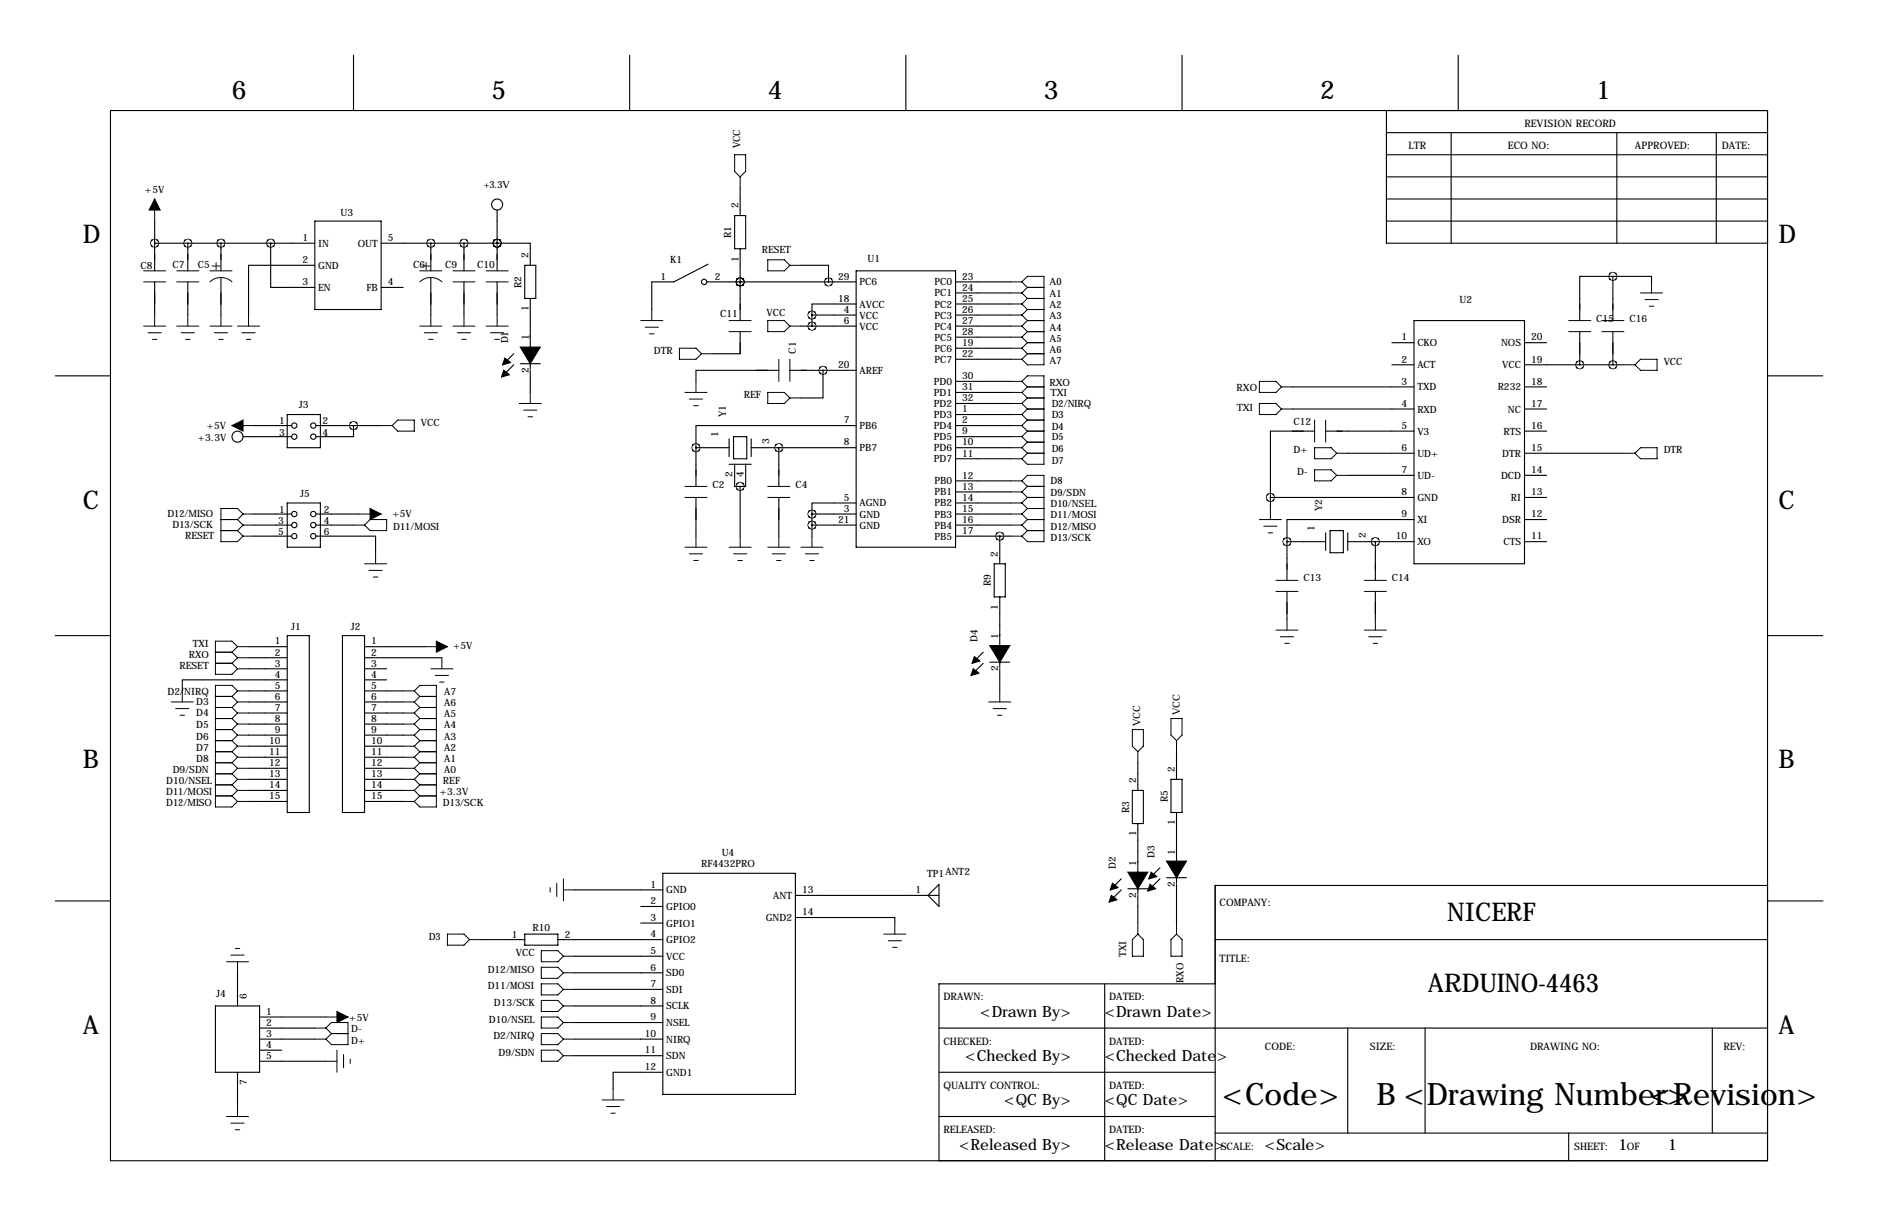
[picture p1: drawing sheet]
<svg xmlns="http://www.w3.org/2000/svg" width="432mm" height="279mm" viewBox="0 0 432 279" stroke-linecap="round" stroke-linejoin="round" font-family="sans-serif">
<g fill="none" stroke="#000" stroke-width=".25">
<path d="M81.3 12.7v12.7M144.8 12.7v12.7M208.3 12.7v12.7M271.8 12.7v12.7M335.3 12.7v12.7M25.4 25.4h381v241.3h-381zM318.8 30.5h87.6M318.8 35.6h87.6M318.8 25.4v30.5h87.6M333.7 30.5v25.4M371.8 30.5v25.4M394.6 30.5v25.4"/>
<path d="M35.6 55.9h36.8M35.6 50.8v11.4M43.2 55.9v6.3M50.8 55.9v6.3M62.2 55.9v10.1h10.2M72.4 50.8h15.2v20.3h-15.2zM87.6 55.9h26.7M99.1 55.9v6.3M106.7 55.9v6.3M114.3 55.9h7.6v5.1M114.3 55.9h.1M114.3 48.3v13.9"/>
<path d="M168.9 49.5h2.5v7.7h-2.5zM170.2 43.2v6.3M170.2 57.2v16.5M318.8 45.7h87.6M318.8 50.8h87.6M318.8 40.6h87.6M35.6 64.8v7.6M43.2 64.8v7.6M50.8 63.8v8.6M72.4 61h-15.3v11.4M87.6 66h5.1M99.1 63.8v8.6"/>
<path d="M106.7 64.8v7.6M114.3 64.8v7.6M120.6 61h2.6v7.6h-2.6zM121.9 68.6v16.2M162.6 64.8h34.2M162.8 60.7l-7.9 4.1h-5v6.3M170.2 64.8h.1M170.2 76.2v5.1h-6.4M184.1 61h6.4v3.8M184.1 74.9h12.7M186.7 72.4h10.1M186.7 72.4v2.5"/>
<path d="M196.8 69.8h-10.1v2.6M196.8 62.2h22.9v63.5h-22.9zM219.7 64.8h12.7M219.7 69.8h12.7M219.7 72.4h12.7M219.7 74.9h12.7M219.7 67.3h12.7M219.7 77.5h12.7M320 78.7h5.1M325.1 73.7h25.4v55.8h-25.4zM350.5 78.7h5.1M363.2 76.2v7.6"/>
<path d="M370.8 63.5h-7.6v10.2M370.8 63.5h8.9v1.3M370.8 63.5v10.2M370.8 76.2v7.6M12.7 86.4h12.7M58.4 97.8h8.7M66 95.2h7.7v7.7h-7.7zM72.6 97.8h15M81.3 97.8v2.5h-8.7M118.1 81.3l-2.5 2.5M118.1 83.8l-2.5 2.6M119.6 83.6h4.6"/>
<path d="M121.9 85.1v5.1M179.1 85.1h-19.1v2.5M181.6 85.1h15.2M189.2 85.1v6.3h-5.1M196.8 97.8h-36.8v5.1M219.7 97.8h12.7M219.7 80h12.7M219.7 82.5h12.7M219.7 87.6h12.7M219.7 90.2h12.7M219.7 92.7h12.7M219.7 95.2h12.7"/>
<path d="M297.2 88.9h27.9M297.2 94h27.9M302.3 99.1h-10.2v15.2M304.8 99.1h20.3M320 83.8h5.1M350.5 83.8h22.9M350.5 88.9h5.1M350.5 94h5.1M350.5 99.1h5.1M406.4 86.4h12.7M55.9 100.3h11.2M58.4 118.1h8.7"/>
<path d="M66 115.6h7.7v10.1h-7.7zM72.6 118.1h9.9M160 102.9h7.6M160 102.9v8.9M160 114.3v8.9M167.6 100.8v4.1M167.6 106.7h5.1M168.7 100.3h3v5.1h-3zM168.9 106.7v5.1h2.5v-5.1M170.2 111.8v11.4M172.7 102.9h24.1M172.7 100.8v4.1"/>
<path d="M179.1 102.9v8.9M179.1 114.3v8.9M186.7 118.1h10.1M186.7 118.1v5.1M196.8 115.6h-10.1v2.5M219.7 102.9h12.7M219.7 115.6h12.7M219.7 118.1h12.7M219.7 100.3h12.7M219.7 105.4h12.7M219.7 110.5h12.7M219.7 113h12.7"/>
<path d="M292.1 114.3h33M292.1 114.3v2.5M309.9 104.1h15.2M309.9 109.2h15.2M325.1 119.4h-29.2v5.1M350.5 104.1h22.9M350.5 109.2h5.1M350.5 114.3h5.1M350.5 119.4h5.1M58.4 120.7h8.7M58.4 123.2h8.7M72.6 123.2h13.8v3.8"/>
<path d="M72.6 120.7h8.7M186.7 120.7h10.1M219.7 120.7h12.7M219.7 123.2h12.7M228.6 129.5h2.5v7.7h-2.5zM229.9 123.2v6.3M229.9 137.2v16.2M295.9 124.5h8.9M295.9 124.5v8.8M295.9 135.9v6.3M304.8 122.4v4.1M305.8 121.9h3.1v5.1h-3.1z"/>
<path d="M309.9 124.5h6.3M309.9 122.4v4.1M316.2 124.5v8.8M316.2 124.5h8.9M316.2 135.9v6.3M350.5 124.5h5.1M12.7 146h12.7M57.1 148.6h8.9M57.1 151.1h8.9M57.1 153.7h8.9M57.1 158.8h8.9M66 156.2h-24.1v2.6"/>
<path d="M66 146h5.1v40.7h-5.1zM78.7 146h5.1v40.7h-5.1zM83.8 148.6h14M83.8 151.1h17.8M83.8 153.7h5.1M83.8 156.2h5.1M83.8 158.8h8.9M226.1 149.9l-2.6 2.5M226.1 152.4l-2.6 2.5M227.6 152.1h4.6M229.9 153.7v5.1M406.4 146h12.7"/>
<path d="M57.1 179.1h8.9M57.1 161.3h8.9M57.1 163.8h8.9M57.1 166.4h8.9M57.1 168.9h8.9M57.1 171.4h8.9M57.1 174h8.9M57.1 176.5h8.9M83.8 179.1h8.9M83.8 161.3h8.9M83.8 163.8h8.9M83.8 166.4h8.9"/>
<path d="M83.8 168.9h8.9M83.8 171.4h8.9M83.8 174h8.9M83.8 176.5h8.9M261.6 175.3v6.3M269.2 179.1h2.6v7.6h-2.6zM270.5 172.7v6.4M57.1 181.6h8.9M57.1 184.1h8.9M83.8 181.6h8.9M83.8 184.1h8.9M260.3 181.6h2.6v7.6h-2.6z"/>
<path d="M261.6 189.2v16.3M266.7 199.4l-2.5 2.5M270.5 186.7v16.2M12.7 207h12.7M110.5 215.9h10.1M120.6 214.6h7.7v2.6h-7.7zM128.3 215.9h24.1M132.1 204.5h20.3M132.1 219.7h20.3M147.3 208.3h5.1M147.3 212.1h5.1M152.4 200.7h30.5v50.8h-30.5z"/>
<path d="M182.9 210.8h22.8v1.3M182.9 205.7h33M213.4 205.7l2.5-2.5v5.1zM257.8 201.9l-2.5 2.6M257.8 204.5l-2.5 2.5M259.3 204.2h4.6M261.6 205.7v6.4M266.7 201.9l-2.5 2.6M268.2 201.7h4.6M270.5 203.2v8.9M279.4 215.9h127M406.4 203.5h-127v63.2"/>
<path d="M406.5 207h12.7M49.5 231.1h10.2v15.3h-10.2zM54.6 223.5v7.6M59.7 236.2h12.7M59.7 233.7h15.2M59.7 238.8h12.7M132.1 231.1h20.3M132.1 238.8h20.3M132.1 223.5h20.3M132.1 227.3h20.3M132.1 234.9h20.3M215.9 236.2h190.5"/>
<path d="M254 226.1v40.6M279.4 226.1h-63.5v40.6M309.9 236.2v24.1M327.7 236.2v24.1M393.7 236.2v24.1M54.6 246.4v7.6M59.7 241.3h5.1M59.7 243.8h15.2M132.1 242.6h20.3M152.4 246.4h-11.4v3.8M215.9 246.4h63.5M215.9 256.5h63.5"/>
<path d="M279.4 260.3h127M360.7 260.3v6.4"/>
<circle cx="114.3" cy="47" r="1.27"/>
<circle cx="161.9" cy="64.8" r=".61"/>
<circle cx="67.7" cy="97.8" r=".61"/>
<circle cx="72" cy="97.8" r=".61"/>
<circle cx="54.6" cy="100.3" r="1.27"/>
<circle cx="67.7" cy="118.1" r=".61"/>
<circle cx="67.7" cy="100.3" r=".61"/>
<circle cx="72" cy="118.1" r=".61"/>
<circle cx="72" cy="100.3" r=".61"/>
<circle cx="67.7" cy="123.2" r=".61"/>
<circle cx="67.7" cy="120.6" r=".61"/>
<circle cx="72" cy="123.2" r=".61"/>
<circle cx="72" cy="120.6" r=".61"/>
</g>
<g fill="none" stroke="#000" stroke-width=".23">
<path d="M168.9 35.6h2.5v3.8l-1.2 1.2-1.3-1.2zM35.6 45.7v5.1M170.2 40.6v2.6M176.5 59.7h3.8l1.3 1.3-1.3 1.2h-3.8zM33 62.2h5.1M33 64.8h5.1M33 74.9h5.1M34 76.5h3.1M35.1 78h1M35.6 72.4v2.5M40.6 62.2h5.1M40.6 64.8h5.1"/>
<path d="M40.6 74.9h5.1M41.7 76.5h3M42.7 78h1M43.2 72.4v2.5M48.3 62.2h5M48.3 74.9h5M48.3 64.8a3.7 3.7 0 0 1 5 0M49.3 76.5h3M50.3 78h1M50.8 72.4v2.5M54.6 74.9h5.1M55.6 76.5h3.1"/>
<path d="M56.6 78h1.1M57.1 72.4v2.5M96.5 62.2h5.1M96.5 74.9h5.1M96.5 64.8a3.7 3.7 0 0 1 5.1 0M97.5 76.5h3.1M98.6 78h1M99.1 72.4v2.5M104.1 62.2h5.1M104.1 64.8h5.1M104.1 74.9h5.1M105.2 76.5h3"/>
<path d="M106.2 78h1M106.7 72.4v2.5M111.8 62.2h5M111.8 64.8h5M111.8 74.9h5M112.8 76.5h3M113.8 78h1M114.3 72.4v2.5M147.3 73.7h5.1M148.3 75.2h3.1M149.4 76.7h1M149.9 71.1v2.6"/>
<path d="M167.6 73.7h5.1M167.6 76.2h5.1M176.5 73.7h3.8l1.3 1.2-1.3 1.3h-3.8zM181.6 74.9h2.5M181.6 61h2.5M232.4 64.8h2.5M232.4 74.9h2.5M232.4 67.3h2.5M232.4 69.8h2.5M232.4 72.4h2.5M232.4 77.5h2.5M234.9 64.8l1.3 1.2"/>
<path d="M234.9 64.8l1.3-1.3h3.8v20.3h-3.8l-1.3-1.3M234.9 67.3l1.3 1.3M234.9 69.8l1.3 1.3M234.9 72.4l1.3 1.3M234.9 74.9l1.3 1.3M234.9 77.5l1.3 1.2M236.2 73.7h3.8M236.2 76.2h3.8M236.2 66h3.8M236.2 68.6h3.8M236.2 66l-1.3 1.3M236.2 71.1h3.8"/>
<path d="M236.2 68.6l-1.3 1.2M236.2 71.1l-1.3 1.3M236.2 73.7l-1.3 1.2M236.2 78.7h3.8M236.2 76.2l-1.3 1.3M236.2 78.7l-1.3 1.3M360.7 73.7h5.1M360.7 76.2h5.1M368.3 73.7h5.1M368.3 76.2h5.1M377.2 67.3h5.1M378.2 68.8h3.1"/>
<path d="M379.2 70.4h1M379.7 64.8v2.5M53.3 97.8h5.1M87.6 97.8h2.6M91.4 96.5h3.8v2.6h-3.8l-1.2-1.3zM119.4 92.7h5.1M120.4 94.2h3M121.4 95.8h1M121.9 90.2v2.5M156.2 80h3.8l1.3 1.3-1.3 1.2h-3.8zM157.5 90.2h5.1M158.5 91.7h3"/>
<path d="M159.5 93.2h1M160 87.6v2.6M161.3 81.3h2.5M176.5 90.2h3.8l1.3 1.2-1.3 1.3h-3.8zM179.1 82.5v5.1M181.6 82.5v5.1M181.6 91.4h2.5M232.4 97.8h2.5M232.4 92.7h2.5M232.4 80h2.5M232.4 82.5h2.5M232.4 95.2h2.5"/>
<path d="M232.4 87.6h2.5M232.4 90.2h2.5M234.9 87.6l1.3-1.2h3.8v20.3h-3.8l-1.3-1.3M234.9 80l1.3 1.3M234.9 92.7l1.3 1.3M234.9 95.2l1.3 1.3M234.9 97.8l1.3 1.3M234.9 87.6l1.3 1.3M234.9 90.2l1.3 1.2M236.2 99.1h3.8M236.2 96.5h3.8M236.2 81.3h3.8"/>
<path d="M236.2 81.3l-1.3 1.2M236.2 94h3.8M236.2 91.4h3.8M236.2 91.4l-1.3 1.3M236.2 94l-1.3 1.2M236.2 96.5l-1.3 1.3M236.2 99.1l-1.3 1.2M236.2 88.9h3.8M236.2 88.9l-1.3 1.3M289.6 92.7h3.8l1.2 1.3-1.2 1.2h-3.8zM289.6 87.6h3.8l1.2 1.3-1.2 1.3h-3.8zM294.6 94h2.6"/>
<path d="M294.6 88.9h2.6M302.3 96.5v5.1M304.8 96.5v5.1M373.4 83.8h2.5M375.9 83.8l1.3-1.3h3.8v2.6h-3.8zM50.8 119.4h3.8M54.6 119.4l1.3 1.3M55.9 118.1l-1.3-1.3h-3.8v7.7h3.8l1.3-1.3M55.9 118.1h2.5M55.9 118.1l-1.3 1.3M82.5 118.1h5.1M85.1 119.4h3.8v2.5h-3.8l-1.3-1.2z"/>
<path d="M157.5 111.8h5.1M157.5 114.3h5.1M176.5 111.8h5.1M176.5 114.3h5.1M232.4 105.4h2.5M232.4 102.9h2.5M232.4 110.5h2.5M232.4 100.3h2.5M232.4 113h2.5M232.4 115.6h2.5M232.4 118.1h2.5M234.9 110.5l1.3-1.3h3.8v15.3h-3.8l-1.3-1.3"/>
<path d="M234.9 100.3l1.3 1.3M234.9 102.9l1.3 1.2M234.9 110.5l1.3 1.3M234.9 113l1.3 1.3M234.9 115.6l1.3 1.2M234.9 118.1l1.3 1.3M236.2 111.8h3.8M236.2 114.3h3.8M236.2 119.4h3.8M236.2 104.1h3.8M236.2 101.6h3.8M236.2 101.6l-1.3 1.3"/>
<path d="M236.2 104.1l-1.3 1.3M236.2 111.8l-1.3 1.2M236.2 116.8h3.8M236.2 114.3l-1.3 1.3M236.2 116.8l-1.3 1.3M236.2 119.4l-1.3 1.3M289.6 119.4h5M292.1 116.8v2.6M302.3 102.9h3.8l1.2 1.2-1.2 1.3h-3.8zM302.3 107.9h3.8l1.2 1.3-1.2 1.3h-3.8zM307.3 104.1h2.6M307.3 109.2h2.6"/>
<path d="M373.4 104.1h2.5M377.2 102.9h3.8v2.5h-3.8l-1.3-1.3zM50.8 121.9h3.8M54.6 121.9l1.3 1.3M55.9 120.7h2.5M55.9 123.2h2.5M55.9 120.7l-1.3 1.2M81.3 120.7h2.5M83.8 129.5h5.1M84.8 131.1h3.1M85.9 132.6h1M86.4 127v2.5"/>
<path d="M157.5 125.7h5.1M158.5 127.3h3M159.5 128.8h1M160 123.2v2.5M167.6 125.7h5.1M168.7 127.3h3M169.7 128.8h1M170.2 123.2v2.5M176.5 125.7h5.1M177.5 127.3h3.1M178.6 128.8h1M179.1 123.2v2.5"/>
<path d="M184.1 125.7h5.1M185.2 127.3h3M186.2 128.8h1M186.7 123.2v2.5M232.4 120.7h2.5M232.4 123.2h2.5M234.9 120.7l1.3 1.2M236.2 121.9h3.8M236.2 121.9l-1.3 1.3M290.6 120.9h3M291.6 122.4h1M293.4 133.3h5"/>
<path d="M293.4 135.9h5M313.7 133.3h5.1M313.7 135.9h5.1M41.9 158.8v2.5M49.5 149.9h3.8M49.5 152.4h3.8M53.3 149.9l1.3 1.2M53.3 152.4l1.3 1.3M54.6 148.6h2.5M54.6 148.6l-1.3 1.3M54.6 148.6l-1.3-1.3h-3.8v7.6h3.8l1.3-1.2M54.6 158.8l-1.3-1.3h-3.8v27.9h3.8l1.3-1.3"/>
<path d="M54.6 151.1h2.5M54.6 151.1l-1.3 1.3M54.6 153.7h2.5M54.6 158.8h2.5M54.6 158.8l-1.3 1.2M92.7 158.8h2.5M95.2 158.8l1.3-1.3h3.8v27.9h-3.8l-1.3-1.3M95.2 158.8l1.3 1.2M97.8 148.6h5.1M99.1 153.7h5M100.1 155.2h3M101.1 156.7h1"/>
<path d="M101.6 151.1v2.6M229.9 158.8v2.5M293.4 144.8h5M294.4 146.3h3M295.4 147.8h1M295.9 142.2v2.6M313.7 144.8h5.1M314.7 146.3h3.1M315.7 147.8h1M316.2 142.2v2.6M39.4 161.3h5M40.4 162.8h3"/>
<path d="M41.4 164.3h1M49.5 167.6h3.8M49.5 165.1h3.8M49.5 160h3.8M49.5 162.6h3.8M49.5 170.2h3.8M49.5 172.7h3.8M49.5 175.3h3.8M49.5 177.8h3.8M53.3 160l1.3 1.3M53.3 162.6l1.3 1.2M53.3 165.1l1.3 1.3"/>
<path d="M53.3 167.6l1.3 1.3M53.3 170.2l1.3 1.2M53.3 172.7l1.3 1.3M53.3 175.3l1.3 1.2M53.3 177.8l1.3 1.3M54.6 161.3h2.5M54.6 161.3l-1.3 1.3M54.6 163.8h2.5M54.6 163.8l-1.3 1.3M54.6 166.4h2.5M54.6 166.4l-1.3 1.2M54.6 168.9h2.5"/>
<path d="M54.6 168.9l-1.3 1.3M54.6 171.4h2.5M54.6 171.4l-1.3 1.3M54.6 174h2.5M54.6 174l-1.3 1.3M54.6 176.5h2.5M54.6 176.5l-1.3 1.3M54.6 179.1h2.5M54.6 179.1l-1.3 1.2M92.7 161.3h2.5M92.7 163.8h2.5M92.7 166.4h2.5"/>
<path d="M92.7 168.9h2.5M92.7 171.4h2.5M92.7 174h2.5M92.7 176.5h2.5M92.7 179.1h2.5M95.2 161.3l1.3 1.3M95.2 163.8l1.3 1.3M95.2 166.4l1.3 1.2M95.2 168.9l1.3 1.3M95.2 171.4l1.3 1.3M95.2 174l1.3 1.3M95.2 176.5l1.3 1.3"/>
<path d="M95.2 179.1l1.3 1.2M96.5 160l-1.3 1.3M96.5 167.6h3.8M96.5 165.1h3.8M96.5 160h3.8M96.5 162.6h3.8M96.5 170.2h3.8M96.5 172.7h3.8M96.5 175.3h3.8M96.5 177.8h3.8M96.5 162.6l-1.3 1.2M96.5 165.1l-1.3 1.3"/>
<path d="M96.5 167.6l-1.3 1.3M96.5 170.2l-1.3 1.2M96.5 172.7l-1.3 1.3M96.5 175.3l-1.3 1.2M96.5 177.8l-1.3 1.3M227.3 161.3h5.1M228.3 162.8h3.1M229.4 164.3h1M260.3 167.6h2.6v3.8l-1.3 1.3-1.3-1.3zM261.6 172.7v2.6M269.2 165.1h2.6v3.8l-1.3 1.3-1.3-1.3zM270.5 170.2v2.5"/>
<path d="M49.5 180.3h3.8M49.5 182.9h3.8M53.3 180.3l1.3 1.3M53.3 182.9l1.3 1.2M54.6 181.6h2.5M54.6 181.6l-1.3 1.3M54.6 184.1h2.5M92.7 181.6h2.5M92.7 184.1h2.5M95.2 181.6l1.3 1.3M96.5 180.3h3.8M96.5 182.9h3.8"/>
<path d="M96.5 180.3l-1.3 1.3M96.5 182.9l-1.3 1.2M53.1 219.5h3M54.1 217.9h1M102.9 214.6h3.8l1.2 1.3-1.2 1.3h-3.8zM107.9 215.9h2.6M124.5 218.4h3.8l1.2 1.3-1.2 1.3h-3.8zM126.5 204v1M128 202.9v3.1M129.5 204.5h2.6M129.5 201.9v5.1M129.5 219.7h2.6"/>
<path d="M203.2 214.6h5.1M204.2 216.2h3.1M205.2 217.7h1M205.7 212.1v2.5M261.6 212.1v2.5M261.6 214.6l1.3 1.3v3.8h-2.6v-3.8zM270.5 212.1v2.5M270.5 214.6l1.3 1.3v3.8h-2.6v-3.8zM52.1 221h5M54.6 221v2.5M72.4 236.2h2.5M72.4 238.8h2.5"/>
<path d="M74.9 233.7h5.1M74.9 236.2l1.3 1.3M74.9 236.2l1.3-1.3h3.8v5.1h-3.8l-1.3-1.2M76.2 237.5h3.8M76.2 237.5l-1.3 1.3M124.5 233.7h3.8l1.2 1.2-1.2 1.3h-3.8zM124.5 237.5h3.8l1.2 1.3-1.2 1.2h-3.8zM124.5 222.2h3.8l1.2 1.3-1.2 1.3h-3.8zM124.5 226.1h3.8l1.2 1.2-1.2 1.3h-3.8zM124.5 229.9h3.8l1.2 1.2-1.2 1.3h-3.8zM129.5 234.9h2.6M129.5 238.8h2.6"/>
<path d="M129.5 231.1h2.6M129.5 223.5h2.6M129.5 227.3h2.6M52.1 256.5h5M53.1 258.1h3M54.1 259.6h1M54.6 254v2.5M74.9 243.8h2.6M77.5 241.3v5.1M79 242.3v3.1M80.5 243.3v1M124.5 241.3h3.8l1.2 1.3-1.2 1.2h-3.8z"/>
<path d="M129.5 242.6h2.6M138.4 252.7h5.1M139.4 254.3h3.1M140.5 255.8h1M141 250.2v2.5"/>
</g>
<g fill="#000" stroke="#000" stroke-width=".25">
<path d="M121.9 79.8h2.3l-2.3 3.8zM119.6 79.8h2.3v3.8zM115.8 85.1l1.3 1-1.8 .5zM116.1 82.3l1.2 1-1.7 .5zM223.8 153.7l1.2 1-1.7 .5zM224 150.9l1.3 1-1.8 .5zM229.9 148.3h2.3l-2.3 3.8zM227.6 148.3h2.3v3.8zM270.5 197.9h2.3l-2.3 3.8zM268.2 197.9h2.3v3.8zM255.5 205.7l1.3 1.1-1.8 .5zM255.8 202.9l1.2 1.1-1.7 .5z"/>
<path d="M261.6 200.4h2.3l-2.3 3.8zM259.3 200.4h2.3v3.8zM264.4 203.2l1.3 1-1.8 .5zM264.7 200.4l1.2 1-1.7 .5z"/>
</g>
<path d="M35.6 45.7l1.2 2.6h-2.5zM53.3 97.8l2.6-1.3v2.6zM85.1 116.8l2.5 1.3-2.5 1.3zM100.3 147.3l2.6 1.3-2.6 1.3zM77.5 232.4l2.5 1.3-2.5 1.2z" fill="#000" stroke="#000" stroke-width=".23"/>
<path d="M170.1 64.8a.07 .07 0 0 0 .1 0 .07 .07 0 0 0-.1 0zM160 102.9a.07 .07 0 0 0 .1 0 .07 .07 0 0 0-.1 0zM179 102.9a.07 .07 0 0 0 .1 0 .07 .07 0 0 0-.1 0zM186.6 120.6a.1 .1 0 0 0 .2 0 .1 .1 0 0 0-.2 0zM186.6 118.1a.1 .1 0 0 0 .2 0 .1 .1 0 0 0-.2 0zM170.1 111.8a.07 .07 0 0 0 .1 0 .07 .07 0 0 0-.1 0zM62.2 55.9a.07 .07 0 0 0 .1 0 .07 .07 0 0 0-.1 0zM99 55.9a.07 .07 0 0 0 .1 0 .07 .07 0 0 0-.1 0zM106.6 55.9a.07 .07 0 0 0 .1 0 .07 .07 0 0 0-.1 0zM50.7 55.9a.1 .1 0 0 0 .2 0 .1 .1 0 0 0-.2 0zM43.1 55.9a.07 .07 0 0 0 .1 0 .07 .07 0 0 0-.1 0zM35.5 55.9a.07 .07 0 0 0 .1 0 .07 .07 0 0 0-.1 0zM114.2 55.9a.1 .1 0 0 0 .2 0 .1 .1 0 0 0-.2 0zM81.2 97.8a.07 .07 0 0 0 .1 0 .07 .07 0 0 0-.1 0zM186.6 74.9a.1 .1 0 0 0 .2 0 .1 .1 0 0 0-.2 0zM186.6 72.4a.1 .1 0 0 0 .2 0 .1 .1 0 0 0-.2 0zM114.2 55.9a.1 .1 0 0 0 .2 0 .1 .1 0 0 0-.2 0zM170.1 64.8a.07 .07 0 0 0 .1 0 .07 .07 0 0 0-.1 0zM292 114.3a.1 .1 0 0 0 .2 0 .1 .1 0 0 0-.2 0zM295.8 124.5a.1 .1 0 0 0 .2 0 .1 .1 0 0 0-.2 0zM316.2 124.5a.07 .07 0 0 0 .1 0 .07 .07 0 0 0-.1 0zM190.4 64.8a.1 .1 0 0 0 .2 0 .1 .1 0 0 0-.2 0zM229.8 123.2a.07 .07 0 0 0 .1 0 .07 .07 0 0 0-.1 0zM189.2 85.1a.07 .07 0 0 0 .1 0 .07 .07 0 0 0-.1 0zM363.2 83.8a.07 .07 0 0 0 .1 0 .07 .07 0 0 0-.1 0zM370.8 83.8a.07 .07 0 0 0 .1 0 .07 .07 0 0 0-.1 0zM370.8 63.5a.07 .07 0 0 0 .1 0 .07 .07 0 0 0-.1 0z" fill="#000" stroke="#000" stroke-width="1.9"/>
<g font-size="7.1">
<text x="281" y="254">&lt;Code&gt;</text>
<text x="316.5" y="254">B &lt;Drawing Number&gt;</text>
<text x="379.4" y="254">&lt;Revision&gt;</text>
</g>
<g font-size="5.9">
<text x="53.3" y="22.9">6</text>
<text x="113" y="22.9">5</text>
<text x="176.5" y="22.9">4</text>
<text x="240" y="22.9">3</text>
<text x="303.5" y="22.9">2</text>
<text x="367" y="22.9">1</text>
<text x="19" y="55.9">D</text>
<text x="408.9" y="55.9">D</text>
<text x="19" y="116.8">C</text>
<text x="408.9" y="116.8">C</text>
<text x="19" y="176.5">B</text>
<text x="408.9" y="176.5">B</text>
<text x="332.7" y="211.6">NICERF</text>
<text x="328.3" y="228">ARDUINO-4463</text>
<text x="19" y="237.5">A</text>
<text x="408.9" y="237.5">A</text>
</g>
<g font-size="3.6">
<text x="48.5" y="62">+</text>
<text x="96.8" y="62">+</text>
<text x="225.4" y="233.7">&lt;Drawn By&gt;</text>
<text x="254" y="233.7">&lt;Drawn Date&gt;</text>
<text x="221.9" y="243.8">&lt;Checked By&gt;</text>
<text x="254" y="243.8">&lt;Checked Date&gt;</text>
<text x="230.9" y="254">&lt;QC By&gt;</text>
<text x="254" y="254">&lt;QC Date&gt;</text>
<text x="220.5" y="264.1">&lt;Released By&gt;</text>
<text x="254" y="264.1">&lt;Release Date&gt;</text>
<text x="290.8" y="264.1">&lt;Scale&gt;</text>
<text x="372.1" y="264.1">1</text>
<text x="383.5" y="264.1">1</text>
</g>
<g font-size="2.4">
<text x="350.5" y="29.2">REVISION RECORD</text>
<text x="323.8" y="34.3">LTR</text>
<text x="346.7" y="34.3">ECO NO:</text>
<text x="375.9" y="34.3">APPROVED:</text>
<text x="395.9" y="34.3">DATE:</text>
<text x="280.4" y="208.3">COMPANY:</text>
<text x="280.4" y="221">TITLE:</text>
<text x="216.9" y="229.9">DRAWN:</text>
<text x="255" y="229.9">DATED:</text>
<text x="216.9" y="240">CHECKED:</text>
<text x="255" y="240">DATED:</text>
<text x="290.8" y="241.3">CODE:</text>
<text x="315" y="241.3">SIZE:</text>
<text x="351.8" y="241.3">DRAWING NO:</text>
<text x="396.2" y="241.3">REV:</text>
<text x="216.9" y="250.2">QUALITY CONTROL:</text>
<text x="255" y="250.2">DATED:</text>
<text x="216.9" y="260.3">RELEASED:</text>
<text x="255" y="260.3">DATED:</text>
<text x="280.7" y="264.2">SCALE:</text>
<text x="361.9" y="264.2">SHEET:</text>
<text x="374" y="264.2">OF</text>
</g>
<g font-size="2.3">
<text x="170.2" y="34" transform="rotate(-90 170.2 34)">VCC</text>
<text x="33.3" y="44.4">+5V</text>
<text x="111.3" y="43.2">+3.3V</text>
<text x="169.8" y="47.9" transform="rotate(-90 169.8 47.9)">2</text>
<text x="78.3" y="49.5">U3</text>
<text x="69.5" y="55.4">1</text>
<text x="73.2" y="56.7">IN</text>
<text x="82.3" y="56.7">OUT</text>
<text x="89.2" y="55.4">5</text>
<text x="121.5" y="59.3" transform="rotate(-90 121.5 59.3)">2</text>
<text x="168.1" y="54.7" transform="rotate(-90 168.1 54.7)">R1</text>
<text x="175.1" y="58.2">RESET</text>
<text x="32.3" y="61.7">C8</text>
<text x="39.7" y="61.5">C7</text>
<text x="45.5" y="61.5">C5</text>
<text x="69.5" y="60.5">2</text>
<text x="69.5" y="65.5">3</text>
<text x="73.2" y="61.8">GND</text>
<text x="89.2" y="65.5">4</text>
<text x="95" y="61.5">C6</text>
<text x="102.4" y="61.5">C9</text>
<text x="109.7" y="61.5">C10</text>
<text x="151.8" y="64.4">1</text>
<text x="154.1" y="60.5">K1</text>
<text x="164.3" y="64.4">2</text>
<text x="169.8" y="60.1" transform="rotate(-90 169.8 60.1)">1</text>
<text x="192.7" y="64.3">29</text>
<text x="197.6" y="65.6">PC6</text>
<text x="199.5" y="60.2">U1</text>
<text x="214.9" y="65.6">PC0</text>
<text x="221.2" y="64.3">23</text>
<text x="241.3" y="65.5">A0</text>
<text x="73.2" y="66.8">EN</text>
<text x="84.2" y="66.8">FB</text>
<text x="119.9" y="66.2" transform="rotate(-90 119.9 66.2)">R2</text>
<text x="121.5" y="71.5" transform="rotate(-90 121.5 71.5)">1</text>
<text x="192.7" y="69.3">18</text>
<text x="194" y="71.9">4</text>
<text x="197.6" y="70.7">AVCC</text>
<text x="214.9" y="68.1">PC1</text>
<text x="214.9" y="70.7">PC2</text>
<text x="221.2" y="66.8">24</text>
<text x="221.2" y="69.3">25</text>
<text x="221.2" y="71.9">26</text>
<text x="241.3" y="68.3">A1</text>
<text x="241.3" y="70.9">A2</text>
<text x="335.6" y="69.6">U2</text>
<text x="165.6" y="72.9">C11</text>
<text x="176.2" y="72.6">VCC</text>
<text x="194" y="74.4">6</text>
<text x="197.6" y="73.2">VCC</text>
<text x="197.6" y="75.7">VCC</text>
<text x="214.9" y="73.2">PC3</text>
<text x="214.9" y="75.7">PC4</text>
<text x="221.2" y="74.4">27</text>
<text x="221.2" y="77">28</text>
<text x="241.3" y="73.4">A3</text>
<text x="241.3" y="75.9">A4</text>
<text x="367" y="73.9">C15</text>
<text x="374.6" y="73.9">C16</text>
<text x="116.8" y="78.9" transform="rotate(-90 116.8 78.9)">D1</text>
<text x="121.6" y="78.2" transform="rotate(-90 121.6 78.2)">1</text>
<text x="150.3" y="81.3">DTR</text>
<text x="183" y="81.3" transform="rotate(-90 183 81.3)">C1</text>
<text x="214.9" y="78.3">PC5</text>
<text x="214.9" y="80.8">PC6</text>
<text x="214.9" y="83.4">PC7</text>
<text x="221.2" y="79.5">19</text>
<text x="221.2" y="82">22</text>
<text x="241.3" y="78.5">A5</text>
<text x="241.3" y="81">A6</text>
<text x="241.3" y="83.6">A7</text>
<text x="322.3" y="78.2">1</text>
<text x="322.3" y="83.3">2</text>
<text x="325.9" y="79.5">CKO</text>
<text x="345.1" y="79.5">NOS</text>
<text x="352" y="83.3">19</text>
<text x="352" y="78.2">20</text>
<text x="382.5" y="83.8">VCC</text>
<text x="121.6" y="85.6" transform="rotate(-90 121.6 85.6)">2</text>
<text x="192.7" y="84.6">20</text>
<text x="197.6" y="85.9">AREF</text>
<text x="214.7" y="88.4">PD0</text>
<text x="221.2" y="87.1">30</text>
<text x="221.2" y="89.7">31</text>
<text x="241.3" y="88.6">RXO</text>
<text x="284.3" y="89.9">RXO</text>
<text x="322.3" y="88.4">3</text>
<text x="325.9" y="84.6">ACT</text>
<text x="325.9" y="89.7">TXD</text>
<text x="344.4" y="89.7">R232</text>
<text x="345.4" y="84.6">VCC</text>
<text x="352" y="88.4">18</text>
<text x="68.7" y="93.7">J3</text>
<text x="166.9" y="95.9" transform="rotate(-90 166.9 95.9)">Y1</text>
<text x="171.1" y="91.4">REF</text>
<text x="214.7" y="91">PD1</text>
<text x="214.7" y="93.5">PD2</text>
<text x="221.2" y="92.2">32</text>
<text x="221.2" y="94.7">1</text>
<text x="241.6" y="90.9">TXI</text>
<text x="241.8" y="93.5">D2/NIRQ</text>
<text x="284.3" y="94.5">TXI</text>
<text x="322.3" y="93.5">4</text>
<text x="325.9" y="94.8">RXD</text>
<text x="346.7" y="94.8">NC</text>
<text x="352" y="93.5">17</text>
<text x="45.5" y="101.3">+3.3V</text>
<text x="47.5" y="98.6">+5V</text>
<text x="64.2" y="97.5">1</text>
<text x="64.2" y="100.1">3</text>
<text x="74.2" y="97.5">2</text>
<text x="74.2" y="100.1">4</text>
<text x="96.8" y="97.8">VCC</text>
<text x="165.1" y="100.4" transform="rotate(-90 165.1 100.4)">1</text>
<text x="194" y="97.3">7</text>
<text x="197.6" y="98.6">PB6</text>
<text x="214.7" y="96.1">PD3</text>
<text x="214.7" y="98.6">PD4</text>
<text x="214.7" y="101.1">PD5</text>
<text x="221.2" y="97.3">2</text>
<text x="221.2" y="99.8">9</text>
<text x="241.8" y="96">D3</text>
<text x="241.8" y="98.8">D4</text>
<text x="241.8" y="101.1">D5</text>
<text x="297.4" y="97.6">C12</text>
<text x="322.3" y="98.6">5</text>
<text x="325.9" y="99.9">V3</text>
<text x="345.7" y="99.9">RTS</text>
<text x="352" y="98.6">16</text>
<text x="176.9" y="102.1" transform="rotate(-90 176.9 102.1)">3</text>
<text x="194" y="102.4">8</text>
<text x="197.6" y="103.7">PB7</text>
<text x="214.7" y="103.7">PD6</text>
<text x="214.7" y="106.2">PD7</text>
<text x="221.2" y="102.4">10</text>
<text x="221.2" y="104.9">11</text>
<text x="241.8" y="103.9">D6</text>
<text x="241.8" y="106.7">D7</text>
<text x="297.4" y="104.1">D+</text>
<text x="322.3" y="103.6">6</text>
<text x="325.9" y="104.9">UD+</text>
<text x="345.4" y="104.9">DTR</text>
<text x="352" y="103.6">15</text>
<text x="382.5" y="104.1">DTR</text>
<text x="163.8" y="112">C2</text>
<text x="168.4" y="109.5" transform="rotate(-90 168.4 109.5)">2</text>
<text x="170.9" y="109.5" transform="rotate(-90 170.9 109.5)">4</text>
<text x="182.9" y="112">C4</text>
<text x="214.9" y="111.3">PB0</text>
<text x="214.9" y="113.8">PB1</text>
<text x="221.2" y="110">12</text>
<text x="221.2" y="112.5">13</text>
<text x="241.6" y="111.3">D8</text>
<text x="298.2" y="109.2">D-</text>
<text x="322.3" y="108.7">7</text>
<text x="322.3" y="113.8">8</text>
<text x="325.9" y="110">UD-</text>
<text x="345.1" y="110">DCD</text>
<text x="352" y="113.8">13</text>
<text x="352" y="108.7">14</text>
<text x="38.5" y="118.9">D12/MISO</text>
<text x="64.2" y="117.9">1</text>
<text x="69" y="114.3">J5</text>
<text x="74.4" y="117.9">2</text>
<text x="90.2" y="118.9">+5V</text>
<text x="194" y="115.1">5</text>
<text x="194" y="117.6">3</text>
<text x="197.6" y="116.4">AGND</text>
<text x="197.6" y="118.9">GND</text>
<text x="214.9" y="116.4">PB2</text>
<text x="214.9" y="118.9">PB3</text>
<text x="221.2" y="115.1">14</text>
<text x="221.2" y="117.6">15</text>
<text x="241.6" y="114">D9/SDN</text>
<text x="241.6" y="116.6">D10/NSEL</text>
<text x="241.6" y="119.1">D11/MOSI</text>
<text x="304" y="117.5" transform="rotate(-90 304 117.5)">Y2</text>
<text x="322.3" y="118.9">9</text>
<text x="325.9" y="115.1">GND</text>
<text x="347.4" y="115.1">RI</text>
<text x="352" y="118.9">12</text>
<text x="39.7" y="121.4">D13/SCK</text>
<text x="42.6" y="124">RESET</text>
<text x="64" y="120.4">3</text>
<text x="64" y="122.9">5</text>
<text x="74.4" y="120.4">4</text>
<text x="74.4" y="122.9">6</text>
<text x="90.4" y="121.7">D11/MOSI</text>
<text x="192.7" y="120.1">21</text>
<text x="197.6" y="121.5">GND</text>
<text x="214.9" y="121.5">PB4</text>
<text x="214.9" y="124">PB5</text>
<text x="221.2" y="120.1">16</text>
<text x="221.2" y="122.7">17</text>
<text x="241.6" y="121.7">D12/MISO</text>
<text x="241.6" y="124.2">D13/SCK</text>
<text x="302.3" y="122" transform="rotate(-90 302.3 122)">1</text>
<text x="314" y="123.7" transform="rotate(-90 314 123.7)">2</text>
<text x="321" y="124">10</text>
<text x="325.9" y="120.2">XI</text>
<text x="325.9" y="125.3">XO</text>
<text x="345.4" y="120.2">DSR</text>
<text x="345.7" y="125.3">CTS</text>
<text x="352" y="124">11</text>
<text x="229.5" y="127.9" transform="rotate(-90 229.5 127.9)">2</text>
<text x="227.8" y="134.7" transform="rotate(-90 227.8 134.7)">R9</text>
<text x="299.7" y="133.6">C13</text>
<text x="320" y="133.6">C14</text>
<text x="229.5" y="140.1" transform="rotate(-90 229.5 140.1)">1</text>
<text x="44.3" y="148.6">TXI</text>
<text x="63.2" y="148.1">1</text>
<text x="67" y="144.8">J1</text>
<text x="80.7" y="144.8">J2</text>
<text x="85.3" y="148.1">1</text>
<text x="104.2" y="149.1">+5V</text>
<text x="224.8" y="147.5" transform="rotate(-90 224.8 147.5)">D4</text>
<text x="229.5" y="146.8" transform="rotate(-90 229.5 146.8)">1</text>
<text x="41.3" y="153.7">RESET</text>
<text x="43.4" y="151.1">RXO</text>
<text x="63.2" y="150.6">2</text>
<text x="63.2" y="153.2">3</text>
<text x="63.2" y="155.7">4</text>
<text x="85.3" y="150.6">2</text>
<text x="85.3" y="153.2">3</text>
<text x="85.3" y="155.7">4</text>
<text x="229.5" y="154.2" transform="rotate(-90 229.5 154.2)">2</text>
<text x="38.5" y="159.8">D2/NIRQ</text>
<text x="63.2" y="158.2">5</text>
<text x="63.2" y="160.8">6</text>
<text x="85.3" y="158.2">5</text>
<text x="85.3" y="160.8">6</text>
<text x="102.1" y="159.8">A7</text>
<text x="45.1" y="162.1">D3</text>
<text x="45.1" y="164.6">D4</text>
<text x="45.1" y="167.4">D5</text>
<text x="63.2" y="163.3">7</text>
<text x="63.2" y="165.9">8</text>
<text x="85.3" y="163.3">7</text>
<text x="85.3" y="165.9">8</text>
<text x="102.1" y="162.3">A6</text>
<text x="102.1" y="164.8">A5</text>
<text x="102.1" y="167.4">A4</text>
<text x="262.1" y="166.9" transform="rotate(-90 262.1 166.9)">VCC</text>
<text x="271.3" y="164.3" transform="rotate(-90 271.3 164.3)">VCC</text>
<text x="45.1" y="169.9">D6</text>
<text x="45.1" y="172.5">D7</text>
<text x="61.9" y="170.9">10</text>
<text x="61.9" y="173.5">11</text>
<text x="63.2" y="168.4">9</text>
<text x="85.3" y="168.4">9</text>
<text x="85.3" y="170.9">10</text>
<text x="85.3" y="173.5">11</text>
<text x="102.1" y="169.9">A3</text>
<text x="102.1" y="172.5">A2</text>
<text x="39.7" y="177.5">D9/SDN</text>
<text x="45.1" y="175">D8</text>
<text x="61.9" y="176">12</text>
<text x="61.9" y="178.6">13</text>
<text x="85.3" y="176">12</text>
<text x="85.3" y="178.6">13</text>
<text x="102.1" y="175">A1</text>
<text x="102.1" y="177.5">A0</text>
<text x="261.2" y="180" transform="rotate(-90 261.2 180)">2</text>
<text x="270.1" y="177.4" transform="rotate(-90 270.1 177.4)">2</text>
<text x="38.2" y="180.1">D10/NSEL</text>
<text x="38.2" y="182.6">D11/MOSI</text>
<text x="38.2" y="185.2">D12/MISO</text>
<text x="61.9" y="181.1">14</text>
<text x="61.9" y="183.6">15</text>
<text x="85.3" y="181.1">14</text>
<text x="85.3" y="183.6">15</text>
<text x="101.1" y="182.6">+3.3V</text>
<text x="101.9" y="180.1">REF</text>
<text x="101.9" y="185.2">D13/SCK</text>
<text x="268.5" y="184.3" transform="rotate(-90 268.5 184.3)">R5</text>
<text x="259.6" y="186.8" transform="rotate(-90 259.6 186.8)">R3</text>
<text x="270.1" y="189.6" transform="rotate(-90 270.1 189.6)">1</text>
<text x="165.9" y="196.6">U4</text>
<text x="261.2" y="192.2" transform="rotate(-90 261.2 192.2)">1</text>
<text x="265.4" y="197" transform="rotate(-90 265.4 197)">D3</text>
<text x="270.2" y="196.3" transform="rotate(-90 270.2 196.3)">1</text>
<text x="149.6" y="204">1</text>
<text x="161.2" y="199.2">RF4432PRO</text>
<text x="213.2" y="201.4">TP1ANT2</text>
<text x="256.5" y="199.6" transform="rotate(-90 256.5 199.6)">D2</text>
<text x="261.3" y="198.9" transform="rotate(-90 261.3 198.9)">1</text>
<text x="270.2" y="203.8" transform="rotate(-90 270.2 203.8)">2</text>
<text x="149.6" y="207.8">2</text>
<text x="153.2" y="205.3">GND</text>
<text x="153.2" y="209.1">GPIO0</text>
<text x="177.8" y="206.5">ANT</text>
<text x="184.4" y="205.2">13</text>
<text x="210.5" y="205.2">1</text>
<text x="261.3" y="206.3" transform="rotate(-90 261.3 206.3)">2</text>
<text x="98.6" y="215.9">D3</text>
<text x="117.7" y="215.5">1</text>
<text x="122.4" y="213.9">R10</text>
<text x="129.9" y="215.5">2</text>
<text x="149.6" y="211.6">3</text>
<text x="149.6" y="215.4">4</text>
<text x="153.2" y="212.9">GPIO1</text>
<text x="176.1" y="211.6">GND2</text>
<text x="184.4" y="210.3">14</text>
<text x="118.6" y="219.7">VCC</text>
<text x="149.6" y="219.2">5</text>
<text x="153.2" y="216.7">GPIO2</text>
<text x="153.2" y="220.5">VCC</text>
<text x="258.9" y="219.8" transform="rotate(-90 258.9 219.8)">TXI</text>
<text x="112.1" y="223.5">D12/MISO</text>
<text x="112.1" y="227.3">D11/MOSI</text>
<text x="149.6" y="223">6</text>
<text x="149.6" y="226.8">7</text>
<text x="153.2" y="224.3">SD0</text>
<text x="272.1" y="225.8" transform="rotate(-90 272.1 225.8)">RXO</text>
<text x="49.7" y="229.1">J4</text>
<text x="56.7" y="229.6" transform="rotate(-90 56.7 229.6)">6</text>
<text x="61.2" y="233.2">1</text>
<text x="113.6" y="231.1">D13/SCK</text>
<text x="149.6" y="230.6">8</text>
<text x="153.2" y="228.1">SDI</text>
<text x="153.2" y="231.9">SCLK</text>
<text x="61.2" y="235.7">2</text>
<text x="61.2" y="238.3">3</text>
<text x="80.3" y="234.7">+5V</text>
<text x="80.8" y="237.2">D-</text>
<text x="80.8" y="239.8">D+</text>
<text x="112.4" y="234.9">D10/NSEL</text>
<text x="113.4" y="238.8">D2/NIRQ</text>
<text x="148.2" y="238.3">10</text>
<text x="149.6" y="234.4">9</text>
<text x="153.2" y="235.8">NSEL</text>
<text x="153.2" y="239.6">NIRQ</text>
<text x="61.2" y="240.8">4</text>
<text x="61.2" y="243.3">5</text>
<text x="114.6" y="242.6">D9/SDN</text>
<text x="148.2" y="242.1">11</text>
<text x="148.2" y="245.9">12</text>
<text x="153.2" y="243.4">SDN</text>
<text x="56.7" y="249.2" transform="rotate(-90 56.7 249.2)">7</text>
<text x="153.2" y="247.2">GND1</text>
</g>
</svg>
